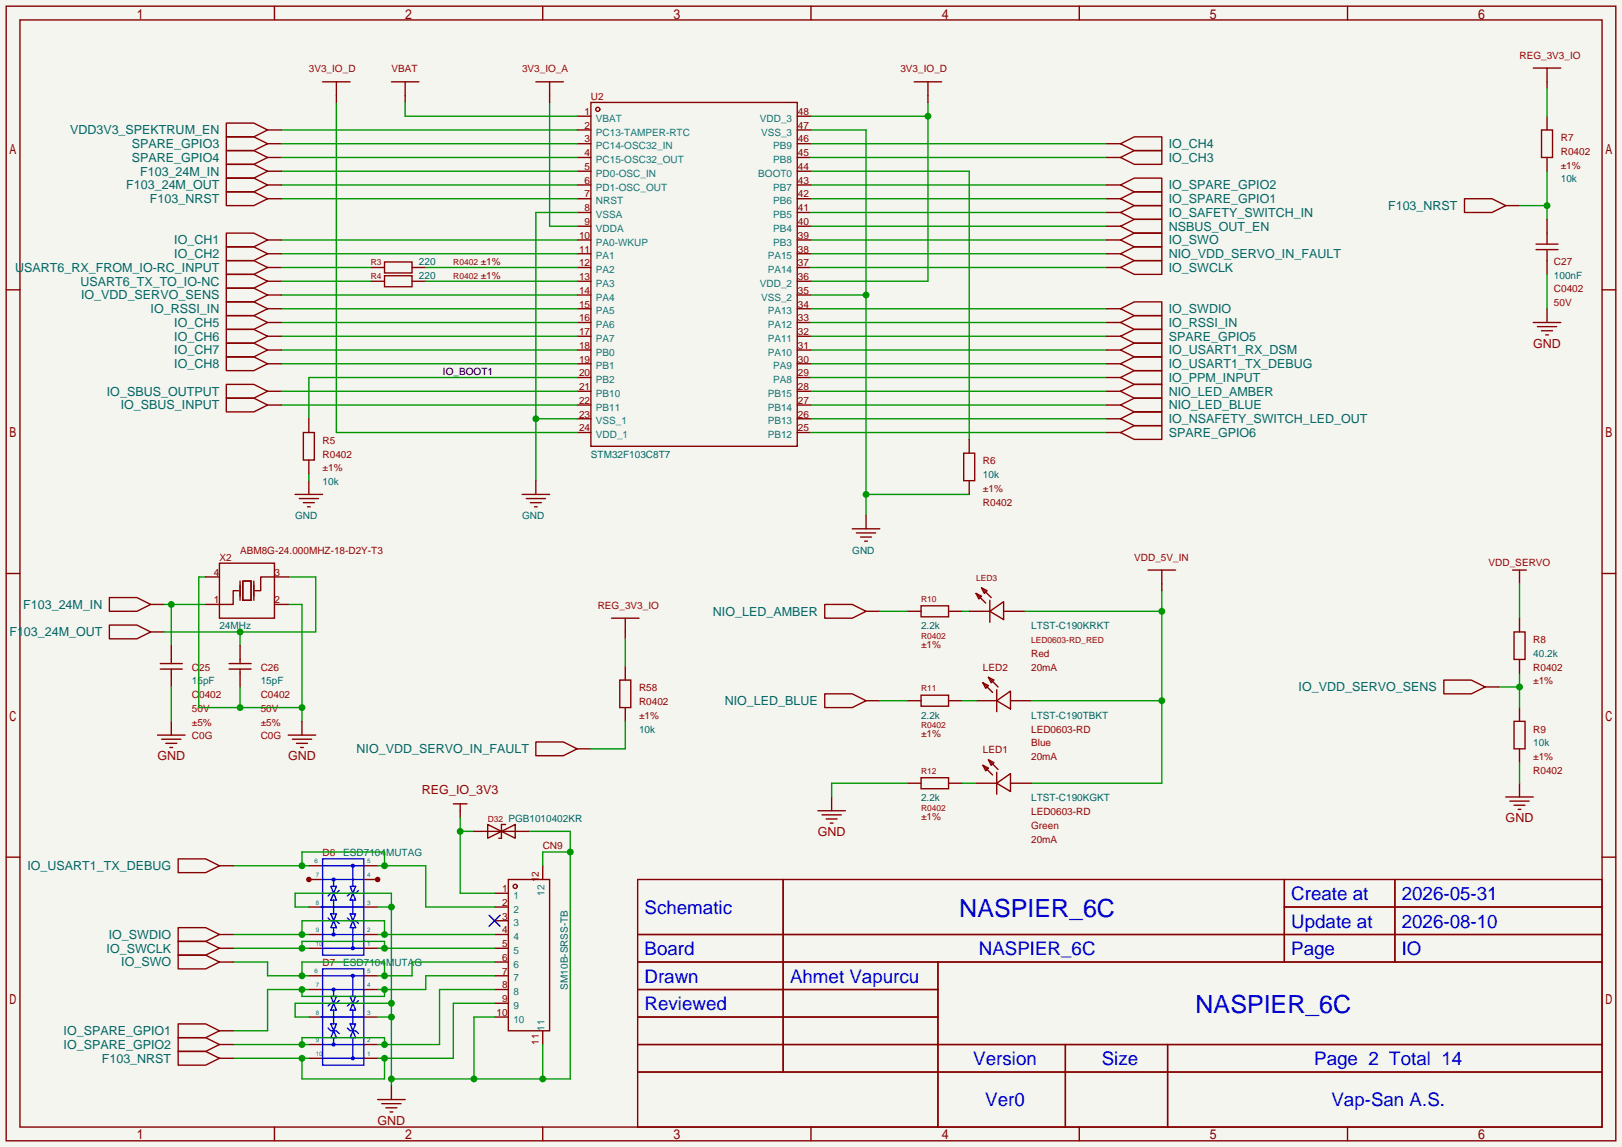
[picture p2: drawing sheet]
<svg xmlns="http://www.w3.org/2000/svg" width="299mm" height="212mm" viewBox="0 0 299 212" stroke-linecap="round" stroke-linejoin="round" font-family="sans-serif">
<path d="M0 0h299.5v211.8h-299.5z" fill="#f5f5f0"/>
<g fill="none" stroke="#850000" stroke-width=".25">
<path d="M1.1 1.1h297.2v209.6h-297.2zM3.7 3.7h292.1v204.5h-292.1zM50.7 1.1v2.6M72.3 15.1h5M74.8 15.1v3.8M100.2 1.1v2.6M109.1 18.9h38.1v63.5h-38.1zM149.7 1.1v2.6M199.3 1.1v2.6M248.8 1.1v2.6M41.8 22.7h5.1l2.5 1.3-2.5 1.3h-5.1zM41.8 30.4h5.1l2.5 1.2-2.5 1.3h-5.1z"/>
<path d="M41.8 32.9h5.1l2.5 1.3-2.5 1.2h-5.1zM41.8 35.4h5.1l2.5 1.3-2.5 1.3h-5.1zM49.4 24h2.5M49.4 31.6h2.5M49.4 34.2h2.5M49.4 36.7h2.5M106.6 21.5h2.5M106.6 24h2.5M106.6 26.5h2.5M106.6 29.1h2.5M106.6 31.6h2.5M106.6 34.2h2.5"/>
<path d="M106.6 36.7h2.5M106.6 39.2h2.5M147.2 21.5h2.5M147.2 24h2.5M147.2 26.5h2.5M147.2 29.1h2.5M147.2 31.6h2.5M147.2 34.2h2.5M147.2 36.7h2.5M147.2 39.2h2.5M1.1 53.5h2.6M106.6 41.8h2.5"/>
<path d="M106.6 44.3h2.5M106.6 46.9h2.5M106.6 49.4h2.5M106.6 51.9h2.5M106.6 54.5h2.5M106.6 57h2.5M106.6 59.6h2.5M147.2 41.8h2.5M147.2 44.3h2.5M147.2 46.9h2.5M147.2 49.4h2.5M147.2 51.9h2.5"/>
<path d="M147.2 54.5h2.5M147.2 57h2.5M147.2 59.6h2.5M295.8 53.5h2.5M106.6 62.1h2.5M106.6 64.6h2.5M106.6 67.2h2.5M106.6 69.7h2.5M106.6 72.3h2.5M106.6 74.8h2.5M106.6 77.3h2.5M106.6 79.9h2.5"/>
<path d="M147.2 62.1h2.5M147.2 64.6h2.5M147.2 67.2h2.5M147.2 69.7h2.5M147.2 72.3h2.5M147.2 74.8h2.5M147.2 77.3h2.5M147.2 79.9h2.5M1.1 105.9h2.6M295.8 105.9h2.5M1.1 158.3h2.6M295.8 158.3h2.5"/>
<path d="M117.7 162.4h178.1v45.8h-178.1zM117.7 172.6h178.1M117.7 177.7h178.1M144.6 162.4v35.6M173.2 177.7v30.5M237.1 162.4v15.3M237.1 167.5h58.7M257.5 162.4v15.3M117.7 182.8h55.5M117.7 192.9h178.1M117.7 187.8h55.5M117.7 198h178.1"/>
<path d="M196.7 192.9v15.3M215.6 192.9v15.3M50.7 208.2v2.5M100.2 208.2v2.5M149.7 208.2v2.5M199.3 208.2v2.5M248.8 208.2v2.5"/>
<circle cx="110.4" cy="20.2" r=".38"/>
</g>
<path d="M74.8 18.9v2.6h31.8M51.9 24h54.7M51.9 31.6h54.7M51.9 34.2h54.7M51.9 36.7h54.7M106.6 39.2h-7.7v49.6M98.9 77.3h7.7" fill="none" stroke="#009600" stroke-width=".25"/>
<circle cx="98.9" cy="77.3" r=".63" fill="#009600"/>
<g fill="none" stroke="#009600" stroke-width=".25">
<path d="M62.1 18.9v61h44.5M101.5 18.9v22.9h5.1M51.9 26.5h54.7M51.9 29.1h54.7M149.7 26.5h54.6M149.7 29.1h54.6M149.7 31.6h29.2v49.6M149.7 34.2h54.6M149.7 36.7h54.6M149.7 39.2h54.6M149.7 24h10.2v71.1M51.9 44.3h54.7"/>
<path d="M51.9 46.9h54.7M51.9 54.5h54.7M51.9 57h54.7M51.9 59.6h54.7M51.9 49.4h16.6M51.9 51.9h16.6M78.6 49.4h28M78.6 51.9h28M149.7 41.8h54.6M149.7 44.3h54.6M149.7 46.9h54.6M149.7 54.5h10.2"/>
<path d="M149.7 57h54.6M149.7 59.6h54.6M149.7 49.4h54.6M51.9 62.1h54.7M51.9 64.6h54.7M51.9 67.2h54.7M51.9 74.8h54.7M51.9 72.3h54.7M106.6 69.7h-49.6v7.6M149.7 62.1h54.6M149.7 64.6h54.6M149.7 67.2h54.6"/>
<path d="M149.7 69.7h54.6M149.7 74.8h54.6M149.7 79.9h54.6M149.7 72.3h54.6M149.7 77.3h54.6M159.9 91.3h19"/>
</g>
<g fill="none" stroke="#850000" stroke-width=".25">
<path d="M59.6 15.1h5M62.1 15.1v3.8M98.9 15.1h5.1M101.5 15.1v3.8M41.8 25.3h5.1l2.5 1.2-2.5 1.3h-5.1zM41.8 27.8h5.1l2.5 1.3-2.5 1.3h-5.1zM49.4 26.5h2.5M49.4 29.1h2.5M204.3 26.5h2.6M204.3 29.1h2.6M204.3 34.2h2.6M204.3 36.7h2.6"/>
<path d="M204.3 39.2h2.6M206.9 26.5l2.5-1.2h5.1v2.5h-5.1zM206.9 29.1l2.5-1.3h5.1v2.6h-5.1zM206.9 34.2l2.5-1.3h5.1v2.5h-5.1zM206.9 36.7l2.5-1.3h5.1v2.6h-5.1zM206.9 39.2l2.5-1.2h5.1v2.5h-5.1zM41.8 43.1h5.1l2.5 1.2-2.5 1.3h-5.1zM41.8 45.6h5.1l2.5 1.3-2.5 1.2h-5.1zM41.8 48.1h5.1l2.5 1.3-2.5 1.3h-5.1zM41.8 50.7h5.1l2.5 1.2-2.5 1.3h-5.1zM41.8 53.2h5.1l2.5 1.3-2.5 1.3h-5.1zM41.8 55.8h5.1l2.5 1.2-2.5 1.3h-5.1z"/>
<path d="M41.8 58.3h5.1l2.5 1.3-2.5 1.2h-5.1zM49.4 44.3h2.5M49.4 46.9h2.5M49.4 49.4h2.5M49.4 51.9h2.5M49.4 54.5h2.5M49.4 57h2.5M49.4 59.6h2.5M68.5 49.4h2.5M68.5 51.9h2.5M71 48.4h5.1v2h-5.1zM71 50.9h5.1v2.1h-5.1z"/>
<path d="M76.1 49.4h2.5M76.1 51.9h2.5M204.3 44.3h2.6M204.3 46.9h2.6M204.3 49.4h2.6M204.3 57h2.6M204.3 59.6h2.6M204.3 41.8h2.6M206.9 41.8l2.5-1.3h5.1v2.6h-5.1zM206.9 44.3l2.5-1.2h5.1v2.5h-5.1zM206.9 46.9l2.5-1.3h5.1v2.5h-5.1zM206.9 49.4l2.5-1.3h5.1v2.6h-5.1z"/>
<path d="M206.9 57l2.5-1.2h5.1v2.5h-5.1zM206.9 59.6l2.5-1.3h5.1v2.5h-5.1zM41.8 60.8h5.1l2.5 1.3-2.5 1.3h-5.1zM41.8 63.4h5.1l2.5 1.2-2.5 1.3h-5.1zM41.8 65.9h5.1l2.5 1.3-2.5 1.3h-5.1zM41.8 71h5.1l2.5 1.3-2.5 1.2h-5.1zM41.8 73.5h5.1l2.5 1.3-2.5 1.3h-5.1zM49.4 62.1h2.5M49.4 64.6h2.5M49.4 67.2h2.5M49.4 72.3h2.5M49.4 74.8h2.5"/>
<path d="M204.3 62.1h2.6M204.3 64.6h2.6M204.3 67.2h2.6M204.3 72.3h2.6M204.3 74.8h2.6M204.3 69.7h2.6M204.3 77.3h2.6M204.3 79.9h2.6M206.9 62.1l2.5-1.3h5.1v2.6h-5.1zM206.9 64.6l2.5-1.2h5.1v2.5h-5.1zM206.9 67.2l2.5-1.3h5.1v2.6h-5.1zM206.9 69.7l2.5-1.2h5.1v2.5h-5.1z"/>
<path d="M206.9 72.3l2.5-1.3h5.1v2.5h-5.1zM206.9 74.8l2.5-1.3h5.1v2.6h-5.1zM206.9 77.3l2.5-1.2h5.1v2.5h-5.1zM206.9 79.9l2.5-1.3h5.1v2.6h-5.1z"/>
</g>
<g fill="#009600">
<circle cx="159.9" cy="54.5" r=".63"/>
<circle cx="159.9" cy="91.3" r=".63"/>
</g>
<path d="M171.3 18.9v33h-21.6M149.7 21.5h21.6" fill="none" stroke="#009600" stroke-width=".25"/>
<circle cx="171.3" cy="21.5" r=".63" fill="#009600"/>
<g fill="none" stroke="#850000" stroke-width=".25">
<path d="M168.8 15.1h5.1M171.3 15.1v3.8M56 79.9h2v5.1h-2zM57 77.3v2.6M54.5 91.3h5.1M55.2 92.1h3.6M56 92.8h2M56.8 93.6h.5M57 85v2.5M57 88.8v2.5M96.4 91.3h5.1M97.2 92.1h3.5"/>
<path d="M97.9 92.8h2M98.7 93.6h.5M98.9 88.8v2.5M157.4 97.7h5M158.1 98.4h3.6M158.9 99.2h2M159.6 99.9h.5M159.9 95.1v2.6M177.9 83.7h2.1v5.1h-2.1zM178.9 81.2v2.5M178.9 88.8v2.5M20.2 110.4h5.1l2.5 1.2-2.5 1.3h-5.1z"/>
<path d="M20.2 115.4h5.1l2.5 1.3-2.5 1.3h-5.1zM27.8 111.6h2.6M27.8 116.7h2.6"/>
</g>
<path d="M57 87.5v1.3M30.4 111.6h7.6M31.6 111.6v7.7" fill="none" stroke="#009600" stroke-width=".25"/>
<circle cx="31.6" cy="111.6" r=".63" fill="#009600"/>
<path d="M44.3 116.7v2.6M53.2 106.6h5.1v10.1h-27.9" fill="none" stroke="#009600" stroke-width=".25"/>
<circle cx="44.3" cy="116.7" r=".63" fill="#009600"/>
<path d="M31.6 119.3v3.3M44.3 119.3v3.3M29.6 123.6h4.1M29.6 122.6h4.1M31.6 123.6v3.3M42.3 123.6h4.1M42.3 122.6h4.1M44.3 123.6v3.3" fill="none" stroke="#850000" stroke-width=".25"/>
<path d="M38 106.6h-1.3v24.1h19.1M53.2 111.6h2.6v21.6M44.3 126.9v3.8" fill="none" stroke="#009600" stroke-width=".25"/>
<g fill="#009600">
<circle cx="55.8" cy="130.7" r=".63"/>
<circle cx="44.3" cy="130.7" r=".63"/>
</g>
<g fill="none" stroke="#850000" stroke-width=".25">
<path d="M270.4 36.7h5.1l2.5 1.3-2.5 1.2h-5.1zM278 38h2.5M284.6 24h2v5.1h-2zM285.6 21.5v2.5M285.6 29.1v2.5M29.1 135.8h5.1M29.8 136.5h3.6M30.6 137.3h2M31.4 138h.5M31.6 133.2v2.6M53.2 135.8h5.1M54 136.5h3.5"/>
<path d="M54.7 137.3h2.1M55.5 138h.5M55.8 133.2v2.6"/>
</g>
<path d="M280.5 38h5.1M285.6 31.6v8.9M31.6 126.9v6.3" fill="none" stroke="#009600" stroke-width=".25"/>
<circle cx="285.6" cy="38" r=".63" fill="#009600"/>
<g fill="none" stroke="#850000" stroke-width=".25">
<path d="M283.1 12.6h5.1M285.6 12.6v3.8M283.1 59.6h5.1M283.6 46.1h4.1M283.6 45.1h4.1M285.6 40.5v4.6M285.6 46.1v4.6M285.6 57v2.6M283.8 60.3h3.6M284.6 61.1h2M285.4 61.8h.5M279.3 105.3h2.5"/>
<path d="M280.5 105.3v2.5M279.5 133.2h2.1v5.1h-2.1zM280.5 130.7v2.5M280.5 138.3v2.5"/>
</g>
<path d="M285.6 16.4v5.1M285.6 50.7v6.3M280.5 107.8v6.4M276.7 126.9h3.8M280.5 124.3v6.4" fill="none" stroke="#009600" stroke-width=".25"/>
<circle cx="280.5" cy="126.9" r=".63" fill="#009600"/>
<g fill="none" stroke="#850000" stroke-width=".25">
<path d="M167.5 112.9h2.6M170.1 111.9h5v2h-5zM175.1 112.9h2.6M167.5 129.4h2.6M170.1 128.4h5v2h-5zM175.1 129.4h2.6M180.2 129.4h3.8M181.5 126.1l1 .5-.5 .5zM181.5 126.1l1.8 1.8M182.5 125.1l1 .5-.5 .5zM182.5 125.1l1.8 1.8M184 129.4l2.6-1.8v3.3z"/>
<path d="M184 127.4v4M186.6 129.4h3.8M266.6 125.6h5.1l2.5 1.3-2.5 1.2h-5.1zM274.2 126.9h2.5M167.5 144.7h2.6M170.1 143.6h5v2.1h-5zM175.1 144.7h2.6M278 147.2h5.1M278.8 148h3.5M279.5 148.7h2.1M280.3 149.5h.5M280.5 144.7v2.5"/>
</g>
<path d="M189.1 112.9h25.4M214.5 109.1v35.6h-24.1M190.4 129.4h24.1M280.5 140.8v3.9" fill="none" stroke="#009600" stroke-width=".25"/>
<g fill="#009600">
<circle cx="214.5" cy="112.9" r=".63"/>
<circle cx="214.5" cy="129.4" r=".63"/>
</g>
<path d="M162.4 112.9h5.1M177.7 112.9h1.2M162.4 129.4h5.1M177.7 129.4h2.5M167.5 144.7h-14v2.5M177.7 144.7h2.5" fill="none" stroke="#009600" stroke-width=".25"/>
<g fill="none" stroke="#850000" stroke-width=".25">
<path d="M152.3 111.6h5.1l2.5 1.3-2.5 1.3h-5.1zM159.9 112.9h2.5M178.9 112.9h3.9M180.2 109.6l1 .5-.5 .5zM180.2 109.6l1.8 1.8M181.2 108.6l1 .5-.5 .5zM181.2 108.6l1.8 1.8M182.8 112.9l2.5-1.8v3.3zM182.8 110.9v4M185.3 112.9h3.8M212 105.3h5M214.5 105.3v3.8"/>
<path d="M152.3 128.1h5.1l2.5 1.3-2.5 1.3h-5.1zM159.9 129.4h2.5M57 159.9h2.6M83.7 148.5h2.5M85 148.5v2.5M100.2 159.9v2.5M151 149.7h5.1M151.8 150.5h3.5M152.5 151.3h2.1M153.3 152h.5M153.5 147.2v2.5M180.2 144.7h3.8"/>
<path d="M181.5 141.4l1 .5-.5 .5zM181.5 141.4l1.8 1.7M182.5 140.3l1 .5-.5 .6zM182.5 140.3l1.8 1.8M184 144.7l2.6-1.8v3.3zM184 142.6v4.1M186.6 144.7h3.8M57 162.4h2.6M91.3 165h2.6M91.3 167.5h2.6M91.3 170.1h2.6M91.3 172.6h2.6"/>
<path d="M91.3 175.1h2.6M91.3 177.7h2.6M93.9 162.4h7.6v28h-7.6zM91.3 180.2h2.6M91.3 182.8h2.6M91.3 185.3h2.6M91.3 187.8h2.6M100.2 190.4v2.5"/>
<circle cx="95.1" cy="163.7" r=".38"/>
</g>
<path d="M90.3 169l2 2.1M92.3 169l-2 2.1" fill="none" stroke="#000085" stroke-width=".25"/>
<circle cx="57" cy="162.4" r=".51" fill="#850000"/>
<path d="M67.2 159.9h2.5M57 172.6h2.6M57 175.1h2.6M57 167.5h2.6M67.2 172.6h2.5M67.2 175.1h2.5M67.2 162.4h2.5" fill="none" stroke="#850000" stroke-width=".25"/>
<path d="M59.6 158.6h7.6v17.8h-7.6z" fill="none" stroke="#00f" stroke-width=".25"/>
<circle cx="69.7" cy="162.4" r=".51" fill="#850000"/>
<path d="M67.2 167.5h2.5" fill="none" stroke="#850000" stroke-width=".25"/>
<g fill="none" stroke="#00f" stroke-width=".25">
<path d="M59.6 159.9h7.6M65.2 159.9v3.8M59.3 167.5h7.9M59.6 162.4h7.6M59.6 175.1h7.6M59.6 172.6h7.6M60.6 169.5l.5 .6h1l.5 .5M61.1 163.7h1l-.5 1.3zM61.1 168.8h1l-.5 1.3zM61.6 165l.5 1.2h-1zM61.6 170.1l.5 1.2h-1zM61.6 162.4v1.3"/>
<path d="M61.6 166.2v2.6M61.6 171.3v1.3M62.6 164.5l-.5 .5h-1l-.5 .5M64.1 169.5l.5 .6h1.1l.5 .5M64.6 163.7h1.1l-.5 1.3zM64.6 168.8h1.1l-.5 1.3zM65.2 165l.5 1.2h-1.1zM65.2 170.1l.5 1.2h-1.1zM65.2 166.2v2.6M65.2 171.3v3.8M66.2 164.5l-.5 .5h-1.1l-.5 .5"/>
<circle cx="65.2" cy="159.9" r=".25"/>
<circle cx="61.6" cy="172.6" r=".25"/>
<circle cx="61.6" cy="162.4" r=".25"/>
<circle cx="65.2" cy="175.1" r=".25"/>
</g>
<path d="M43.1 159.9h13.9M55.8 159.9v-2.5h15.2v2.5M69.7 159.9h8.9v7.6h12.7" fill="none" stroke="#009600" stroke-width=".25"/>
<g fill="#009600">
<circle cx="71" cy="159.9" r=".63"/>
<circle cx="55.8" cy="159.9" r=".63"/>
</g>
<path d="M43.1 172.6h13.9M55.8 172.6v-2.5h15.2v2.5M69.7 172.6h21.6" fill="none" stroke="#009600" stroke-width=".25"/>
<g fill="#009600">
<circle cx="71" cy="172.6" r=".63"/>
<circle cx="55.8" cy="172.6" r=".63"/>
</g>
<path d="M43.1 175.1h13.9M55.8 175.1v-1.2h15.2v1.2M69.7 175.1h21.6" fill="none" stroke="#009600" stroke-width=".25"/>
<g fill="#009600">
<circle cx="71" cy="175.1" r=".63"/>
<circle cx="55.8" cy="175.1" r=".63"/>
</g>
<path d="M57 180.2h2.6M57 182.8h2.6M57 192.9h2.6M57 195.5h2.6M57 187.8h2.6M67.2 180.2h2.5M67.2 182.8h2.5M67.2 192.9h2.5M67.2 195.5h2.5M67.2 187.8h2.5" fill="none" stroke="#850000" stroke-width=".25"/>
<g fill="none" stroke="#00f" stroke-width=".25">
<path d="M59.6 178.9h7.6v17.8h-7.6zM59.3 187.8h7.9M59.6 182.8h7.6M59.6 195.5h7.6M59.6 192.9h7.6M59.6 180.2h7.6M60.6 189.9l.5 .5h1l.5 .5M61.1 184h1l-.5 1.3zM61.1 189.1h1l-.5 1.3zM61.6 185.3l.5 1.3h-1zM61.6 190.4l.5 1.2h-1zM61.6 182.8v1.2"/>
<path d="M61.6 186.6v2.5M61.6 191.6v1.3M62.6 184.8l-.5 .5h-1l-.5 .5M64.1 189.9l.5 .5h1.1l.5 .5M64.6 184h1.1l-.5 1.3zM64.6 189.1h1.1l-.5 1.3zM65.2 185.3l.5 1.3h-1.1zM65.2 190.4l.5 1.2h-1.1zM65.2 180.2v3.8M65.2 186.6v2.5M65.2 191.6v3.9M66.2 184.8l-.5 .5h-1.1l-.5 .5"/>
<circle cx="61.6" cy="182.8" r=".25"/>
<circle cx="61.6" cy="192.9" r=".25"/>
<circle cx="65.2" cy="180.2" r=".25"/>
<circle cx="65.2" cy="195.5" r=".25"/>
</g>
<path d="M43.1 177.7h6.3v2.5h7.6M91.3 177.7h-15.2v2.5h-6.4M55.8 180.2v-2.5h15.2v2.5" fill="none" stroke="#009600" stroke-width=".25"/>
<g fill="#009600">
<circle cx="71" cy="180.2" r=".63"/>
<circle cx="55.8" cy="180.2" r=".63"/>
</g>
<path d="M55.8 182.8v1.2h15.2v-1.2M57 182.8h-7.6v7.6h-6.3M91.3 180.2h-12.7v2.6h-8.9" fill="none" stroke="#009600" stroke-width=".25"/>
<g fill="#009600">
<circle cx="71" cy="182.8" r=".63"/>
<circle cx="55.8" cy="182.8" r=".63"/>
</g>
<path d="M43.1 192.9h13.9M55.8 192.9v-1.3h15.2v1.3M91.3 182.8h-10.1v10.1h-11.5" fill="none" stroke="#009600" stroke-width=".25"/>
<g fill="#009600">
<circle cx="71" cy="192.9" r=".63"/>
<circle cx="55.8" cy="192.9" r=".63"/>
</g>
<path d="M43.1 195.5h13.9M55.8 195.5v3.8h15.2v-3.8M91.3 185.3h-7.6v10.2h-14" fill="none" stroke="#009600" stroke-width=".25"/>
<g fill="#009600">
<circle cx="71" cy="195.5" r=".63"/>
<circle cx="55.8" cy="195.5" r=".63"/>
</g>
<path d="M97.7 153.5h7.6v45.8h-33M105.3 157.4h-5.1v2.5M57 167.5h-2.5v-2.5h17.8v35.5M69.7 167.5h2.6M69.7 187.8h2.6M72.3 185.3h-17.8v2.5h2.5M91.3 187.8h-3.8v11.5M100.2 192.9v6.4" fill="none" stroke="#009600" stroke-width=".25"/>
<g fill="#009600">
<circle cx="72.3" cy="167.5" r=".63"/>
<circle cx="72.3" cy="185.3" r=".63"/>
<circle cx="72.3" cy="187.8" r=".63"/>
<circle cx="72.3" cy="199.3" r=".63"/>
<circle cx="87.5" cy="199.3" r=".63"/>
<circle cx="100.2" cy="199.3" r=".63"/>
<circle cx="105.3" cy="157.4" r=".63"/>
</g>
<path d="M69.7 203.1h5.1M70.5 203.8h3.5M71.2 204.6h2.1M72 205.4h.5M72.3 200.5v2.6" fill="none" stroke="#850000" stroke-width=".25"/>
<path d="M85 151v14h6.3M85 153.5h2.5" fill="none" stroke="#009600" stroke-width=".25"/>
<circle cx="85" cy="153.5" r=".63" fill="#009600"/>
<g fill="none" stroke="#850000" stroke-width=".25">
<path d="M38 106.6h2.5M40.5 104h10.2v10.2h-10.2zM44.1 109.1h-1v2.5h-5.1M44.3 107.3v3.6M44.8 107.3h1.6v3.6h-1.6zM46.9 107.3v3.6M50.7 111.6h2.5M53.2 106.6h-5.1v2.5h-1M112.9 114.2h5.1M115.4 114.2v3.8M279.5 116.7h2.1v5.1h-2.1zM280.5 114.2v2.5"/>
<path d="M98.9 137h5.1l2.6 1.3-2.6 1.3h-5.1zM106.6 138.3h2.5M114.4 125.6h2.1v5.1h-2.1zM115.4 123.1v2.5M115.4 130.7v2.5M280.5 121.8v2.5M32.9 158.6h5.1l2.5 1.3-2.5 1.3h-5.1zM40.5 159.9h2.6M87.5 153.5h10.2M90 152.3l2.6 1.2-2.6 1.3zM92.6 153.5l2.5-1.2v2.5zM93.3 152.3h-.7v2.5h-.5"/>
<path d="M32.9 176.4h5.1l2.5 1.3-2.5 1.2h-5.1zM32.9 171.3h5.1l2.5 1.3-2.5 1.3h-5.1zM32.9 173.9h5.1l2.5 1.2-2.5 1.3h-5.1zM40.5 177.7h2.6M40.5 172.6h2.6M40.5 175.1h2.6M32.9 191.6h5.1l2.5 1.3-2.5 1.3h-5.1zM32.9 189.1h5.1l2.5 1.3-2.5 1.2h-5.1zM32.9 194.2h5.1l2.5 1.3-2.5 1.2h-5.1zM40.5 192.9h2.6M40.5 190.4h2.6M40.5 195.5h2.6"/>
</g>
<path d="M115.4 118v5.1M115.4 133.2v5.1h-6.3" fill="none" stroke="#009600" stroke-width=".25"/>
<g font-size="4.6" fill="#0000c2">
<text x="177.1" y="169.4">NASPIER_6C</text>
<text x="220.7" y="187.1">NASPIER_6C</text>
</g>
<g font-size="3.5" fill="#0000c2">
<text x="238.4" y="166.2">Create at</text>
<text x="258.8" y="166.2">2026-05-31</text>
<text x="119" y="168.8">Schematic</text>
<text x="238.4" y="171.3">Update at</text>
<text x="258.8" y="171.3">2026-08-10</text>
<text x="119" y="176.4">Board</text>
<text x="180.7" y="176.4">NASPIER_6C</text>
<text x="238.4" y="176.4">Page</text>
<text x="258.8" y="176.4">IO</text>
<text x="119" y="181.5">Drawn</text>
<text x="145.9" y="181.5">Ahmet Vapurcu</text>
<text x="119" y="186.6">Reviewed</text>
<text x="179.7" y="196.7">Version</text>
<text x="203.4" y="196.7">Size</text>
<text x="242.6" y="196.7">Page 2 Total 14</text>
<text x="181.9" y="204.3">Ver0</text>
<text x="245.8" y="204.3">Vap-San A.S.</text>
</g>
<g font-size="2.3" fill="#006464">
<text x="12.9" y="24.8">VDD3V3_SPEKTRUM_EN</text>
<text x="24.3" y="27.4">SPARE_GPIO3</text>
<text x="24.3" y="29.9">SPARE_GPIO4</text>
<text x="215.8" y="27.4">IO_CH4</text>
<text x="215.8" y="29.9">IO_CH3</text>
<text x="23.3" y="35">F103_24M_OUT</text>
<text x="25.9" y="32.4">F103_24M_IN</text>
<text x="215.8" y="35">IO_SPARE_GPIO2</text>
<text x="27.7" y="37.5">F103_NRST</text>
<text x="215.8" y="37.5">IO_SPARE_GPIO1</text>
<text x="215.8" y="40.1">IO_SAFETY_SWITCH_IN</text>
<text x="256.3" y="38.8">F103_NRST</text>
<text x="32.2" y="45.1">IO_CH1</text>
<text x="32.2" y="47.7">IO_CH2</text>
<text x="215.8" y="42.6">NSBUS_OUT_EN</text>
<text x="215.8" y="45.1">IO_SWO</text>
<text x="215.8" y="47.7">NIO_VDD_SERVO_IN_FAULT</text>
<text x="2.8" y="50.2">USART6_RX_FROM_IO-RC_INPUT</text>
<text x="14.9" y="52.8">USART6_TX_TO_IO-NC</text>
<text x="215.8" y="50.2">IO_SWCLK</text>
<text x="15" y="55.3">IO_VDD_SERVO_SENS</text>
<text x="27.8" y="57.8">IO_RSSI_IN</text>
<text x="215.8" y="57.8">IO_SWDIO</text>
<text x="32.2" y="60.4">IO_CH5</text>
<text x="32.2" y="62.9">IO_CH6</text>
<text x="32.2" y="65.5">IO_CH7</text>
<text x="215.8" y="60.4">IO_RSSI_IN</text>
<text x="215.8" y="62.9">SPARE_GPIO5</text>
<text x="215.8" y="65.5">IO_USART1_RX_DSM</text>
<text x="32.2" y="68">IO_CH8</text>
<text x="215.8" y="68">IO_USART1_TX_DEBUG</text>
<text x="215.8" y="70.5">IO_PPM_INPUT</text>
<text x="19.7" y="73.1">IO_SBUS_OUTPUT</text>
<text x="22.3" y="75.6">IO_SBUS_INPUT</text>
<text x="215.8" y="73.1">NIO_LED_AMBER</text>
<text x="215.8" y="75.6">NIO_LED_BLUE</text>
<text x="215.8" y="78.2">IO_NSAFETY_SWITCH_LED_OUT</text>
<text x="215.8" y="80.7">SPARE_GPIO6</text>
<text x="4.3" y="112.4">F103_24M_IN</text>
<text x="131.6" y="113.7">NIO_LED_AMBER</text>
<text x="1.7" y="117.5">F103_24M_OUT</text>
<text x="133.8" y="130.2">NIO_LED_BLUE</text>
<text x="239.8" y="127.7">IO_VDD_SERVO_SENS</text>
<text x="65.8" y="139.1">NIO_VDD_SERVO_IN_FAULT</text>
<text x="5.1" y="160.7">IO_USART1_TX_DEBUG</text>
<text x="20.1" y="173.4">IO_SWDIO</text>
<text x="19.7" y="175.9">IO_SWCLK</text>
<text x="22.4" y="178.5">IO_SWO</text>
<text x="11.7" y="191.2">IO_SPARE_GPIO1</text>
<text x="11.7" y="193.7">IO_SPARE_GPIO2</text>
<text x="18.8" y="196.3">F103_NRST</text>
</g>
<g font-size="2.3" fill="#a90000">
<text x="283.1" y="64.2">GND</text>
<text x="29.1" y="140.4">GND</text>
<text x="53.2" y="140.4">GND</text>
<text x="77.9" y="146.7">REG_IO_3V3</text>
<text x="151" y="154.4">GND</text>
<text x="278" y="151.8">GND</text>
<text x="69.7" y="207.7">GND</text>
</g>
<g font-size="1.8" fill="#a90000">
<text x="280.5" y="10.8">REG_3V3_IO</text>
<text x="57" y="13.4">3V3_IO_D</text>
<text x="72.3" y="13.4">VBAT</text>
<text x="96.4" y="13.4">3V3_IO_A</text>
<text x="166.2" y="13.4">3V3_IO_D</text>
<text x="109.1" y="18.5">U2</text>
<text x="288.2" y="26.1">R7</text>
<text x="288.2" y="28.6">R0402</text>
<text x="288.2" y="31.2">±1%</text>
<text x="88.8" y="48.9">±1%</text>
<text x="88.8" y="51.5">±1%</text>
<text x="286.9" y="48.9">C27</text>
<text x="286.9" y="54">C0402</text>
<text x="286.9" y="56.6">50V</text>
<text x="59.6" y="82">R5</text>
<text x="59.6" y="84.5">R0402</text>
<text x="59.6" y="87">±1%</text>
<text x="181.5" y="85.8">R6</text>
<text x="181.5" y="93.4">R0402</text>
<text x="181.5" y="90.9">±1%</text>
<text x="40.5" y="103.6">X2</text>
<text x="44.3" y="102.3">ABM8G-24.000MHZ-18-D2Y-T3</text>
<text x="209.4" y="103.6">VDD_5V_IN</text>
<text x="274.8" y="104.6">VDD_SERVO</text>
<text x="110.4" y="112.4">REG_3V3_IO</text>
<text x="170.1" y="119.7">±1%</text>
<text x="283.1" y="118.8">R8</text>
<text x="35.4" y="123.9">C25</text>
<text x="48.1" y="123.9">C26</text>
<text x="181.5" y="123.9">LED2</text>
<text x="190.4" y="121.3">Red</text>
<text x="190.4" y="123.9">20mA</text>
<text x="283.1" y="123.9">R0402</text>
<text x="35.4" y="129">C0402</text>
<text x="35.4" y="131.5">50V</text>
<text x="48.1" y="129">C0402</text>
<text x="48.1" y="131.5">50V</text>
<text x="118" y="127.7">R58</text>
<text x="118" y="130.2">R0402</text>
<text x="283.1" y="126.4">±1%</text>
<text x="35.4" y="134">±5%</text>
<text x="35.4" y="136.6">C0G</text>
<text x="48.1" y="134">±5%</text>
<text x="48.1" y="136.6">C0G</text>
<text x="118" y="132.8">±1%</text>
<text x="170.1" y="136.2">±1%</text>
<text x="190.4" y="135.3">LED0603-RD</text>
<text x="190.4" y="137.8">Blue</text>
<text x="283.1" y="135.3">R9</text>
<text x="181.5" y="139.1">LED1</text>
<text x="190.4" y="140.4">20mA</text>
<text x="283.1" y="142.9">R0402</text>
<text x="283.1" y="140.4">±1%</text>
<text x="170.1" y="151.4">±1%</text>
<text x="190.4" y="150.5">LED0603-RD</text>
<text x="190.4" y="153.1">Green</text>
<text x="190.4" y="155.6">20mA</text>
<text x="59.6" y="158.2">D6</text>
<text x="100.2" y="156.9">CN9</text>
<text x="59.6" y="178.5">D7</text>
</g>
<g font-size="1.8" fill="#840000">
<text x="107.9" y="21.2">1</text>
<text x="107.9" y="23.8">2</text>
<text x="147.3" y="23.8">47</text>
<text x="147.3" y="21.2">48</text>
<text x="107.9" y="26.3">3</text>
<text x="107.9" y="28.9">4</text>
<text x="147.3" y="28.9">45</text>
<text x="147.3" y="26.3">46</text>
<text x="107.9" y="31.4">5</text>
<text x="107.9" y="33.9">6</text>
<text x="147.3" y="33.9">43</text>
<text x="147.3" y="31.4">44</text>
<text x="107.9" y="36.5">7</text>
<text x="107.9" y="39">8</text>
<text x="107.9" y="41.6">9</text>
<text x="147.3" y="41.6">40</text>
<text x="147.3" y="39">41</text>
<text x="147.3" y="36.5">42</text>
<text x="106.9" y="44.1">10</text>
<text x="106.9" y="46.6">11</text>
<text x="147.3" y="46.6">38</text>
<text x="147.3" y="44.1">39</text>
<text x="106.9" y="49.2">12</text>
<text x="106.9" y="51.7">13</text>
<text x="147.3" y="51.7">36</text>
<text x="147.3" y="49.2">37</text>
<text x="106.9" y="54.3">14</text>
<text x="106.9" y="56.8">15</text>
<text x="106.9" y="59.3">16</text>
<text x="147.3" y="59.3">33</text>
<text x="147.3" y="56.8">34</text>
<text x="147.3" y="54.3">35</text>
<text x="106.9" y="61.9">17</text>
<text x="106.9" y="64.4">18</text>
<text x="147.3" y="64.4">31</text>
<text x="147.3" y="61.9">32</text>
<text x="106.9" y="67">19</text>
<text x="106.9" y="69.5">20</text>
<text x="147.3" y="69.5">29</text>
<text x="147.3" y="67">30</text>
<text x="106.9" y="72">21</text>
<text x="106.9" y="74.6">22</text>
<text x="106.9" y="77.1">23</text>
<text x="147.3" y="77.1">26</text>
<text x="147.3" y="74.6">27</text>
<text x="147.3" y="72">28</text>
<text x="106.9" y="79.7">24</text>
<text x="147.3" y="79.7">25</text>
<text x="39.5" y="106.3">4</text>
<text x="50.7" y="106.3">3</text>
<text x="39.5" y="111.4">1</text>
<text x="50.7" y="111.4">2</text>
<text x="92.7" y="164.7">1</text>
<text x="92.7" y="167.3">2</text>
<text x="99.5" y="162.9" transform="rotate(-90 99.5 162.9)">12</text>
<text x="92.7" y="169.8">3</text>
<text x="92.7" y="172.4">4</text>
<text x="92.7" y="174.9">5</text>
<text x="92.7" y="177.4">6</text>
<text x="92.7" y="180">7</text>
<text x="92.7" y="182.5">8</text>
<text x="92.7" y="185.1">9</text>
<text x="91.7" y="187.6">10</text>
<text x="99.5" y="192.9" transform="rotate(-90 99.5 192.9)">11</text>
</g>
<g font-size="1.8" fill="#008484">
<text x="110" y="22.5">VBAT</text>
<text x="140.3" y="22.5">VDD_3</text>
<text x="110" y="25">PC13-TAMPER-RTC</text>
<text x="110" y="27.6">PC14-OSC32_IN</text>
<text x="140.5" y="25">VSS_3</text>
<text x="142.8" y="27.6">PB9</text>
<text x="110" y="30.1">PC15-OSC32_OUT</text>
<text x="110" y="32.7">PD0-OSC_IN</text>
<text x="110" y="35.2">PD1-OSC_OUT</text>
<text x="140" y="32.7">BOOT0</text>
<text x="142.8" y="35.2">PB7</text>
<text x="142.8" y="30.1">PB8</text>
<text x="110" y="37.7">NRST</text>
<text x="110" y="40.3">VSSA</text>
<text x="142.8" y="40.3">PB5</text>
<text x="142.8" y="37.7">PB6</text>
<text x="110" y="42.8">VDDA</text>
<text x="110" y="45.4">PA0-WKUP</text>
<text x="110" y="47.9">PA1</text>
<text x="141.7" y="47.9">PA15</text>
<text x="142.8" y="45.4">PB3</text>
<text x="142.8" y="42.8">PB4</text>
<text x="110" y="50.4">PA2</text>
<text x="110" y="53">PA3</text>
<text x="140.3" y="53">VDD_2</text>
<text x="141.7" y="50.4">PA14</text>
<text x="110" y="55.5">PA4</text>
<text x="110" y="58.1">PA5</text>
<text x="140.5" y="55.5">VSS_2</text>
<text x="141.7" y="58.1">PA13</text>
<text x="110" y="60.6">PA6</text>
<text x="110" y="63.1">PA7</text>
<text x="110" y="65.7">PB0</text>
<text x="141.7" y="65.7">PA10</text>
<text x="141.7" y="63.1">PA11</text>
<text x="141.7" y="60.6">PA12</text>
<text x="110" y="68.2">PB1</text>
<text x="110" y="70.8">PB2</text>
<text x="142.8" y="70.8">PA8</text>
<text x="142.8" y="68.2">PA9</text>
<text x="110" y="73.3">PB10</text>
<text x="110" y="75.8">PB11</text>
<text x="141.7" y="75.8">PB14</text>
<text x="141.7" y="73.3">PB15</text>
<text x="110" y="78.4">VSS_1</text>
<text x="110" y="80.9">VDD_1</text>
<text x="141.7" y="80.9">PB12</text>
<text x="141.7" y="78.4">PB13</text>
<text x="94.8" y="166">1</text>
<text x="100.5" y="165.5" transform="rotate(-90 100.5 165.5)">12</text>
<text x="94.8" y="168.6">2</text>
<text x="94.8" y="171.1">3</text>
<text x="94.8" y="173.6">4</text>
<text x="94.8" y="176.2">5</text>
<text x="94.8" y="178.7">6</text>
<text x="94.8" y="181.3">7</text>
<text x="94.8" y="183.8">8</text>
<text x="94.8" y="186.3">9</text>
<text x="94.8" y="188.9">10</text>
<text x="100.5" y="190.4" transform="rotate(-90 100.5 190.4)">11</text>
</g>
<g font-size="1.8" fill="#006464">
<text x="288.2" y="33.7">10k</text>
<text x="77.3" y="48.9">220</text>
<text x="77.3" y="51.5">220</text>
<text x="286.9" y="51.5">100nF</text>
<text x="59.6" y="89.6">10k</text>
<text x="109.1" y="84.5">STM32F103C8T7</text>
<text x="181.5" y="88.3">10k</text>
<text x="54.5" y="95.9">GND</text>
<text x="96.4" y="95.9">GND</text>
<text x="157.4" y="102.3">GND</text>
<text x="40.5" y="116.3">24MHz</text>
<text x="170.1" y="116.3">2.2k</text>
<text x="190.4" y="116.3">LTST-C190KRKT</text>
<text x="283.1" y="121.3">40.2k</text>
<text x="35.4" y="126.4">15pF</text>
<text x="48.1" y="126.4">15pF</text>
<text x="118" y="135.3">10k</text>
<text x="170.1" y="132.8">2.2k</text>
<text x="190.4" y="132.8">LTST-C190TBKT</text>
<text x="283.1" y="137.8">10k</text>
<text x="170.1" y="148">2.2k</text>
<text x="190.4" y="148">LTST-C190KGKT</text>
<text x="93.9" y="151.8">PGB1010402KR</text>
<text x="63.4" y="158.2">ESD7104MUTAG</text>
<text x="63.4" y="178.5">ESD7104MUTAG</text>
<text x="104.8" y="182.8" transform="rotate(-90 104.8 182.8)">SM10B-SRSS-TB</text>
</g>
<text font-size="1.8" x="81.8" y="69.3">IO_BOOT1</text>
<g font-size="1.6" fill="#a90000">
<text x="68.5" y="48.9">R3</text>
<text x="68.5" y="51.5">R4</text>
<text x="83.7" y="48.9">R0402</text>
<text x="83.7" y="51.5">R0402</text>
<text x="180.2" y="107.4">LED3</text>
<text x="170.1" y="111.2">R10</text>
<text x="170.1" y="118">R0402</text>
<text x="190.4" y="118.8">LED0603-RD_RED</text>
<text x="170.1" y="127.7">R11</text>
<text x="170.1" y="134.5">R0402</text>
<text x="170.1" y="142.9">R12</text>
<text x="170.1" y="149.7">R0402</text>
<text x="90" y="151.8">D32</text>
</g>
<g font-size="1.2" fill="#008484">
<text x="58" y="159.4">6</text>
<text x="58.3" y="162">7</text>
<text x="67.8" y="159.4">5</text>
<text x="67.8" y="162">4</text>
<text x="58.3" y="167.1">8</text>
<text x="67.8" y="167.1">3</text>
<text x="58.3" y="172.1">9</text>
<text x="67.8" y="172.1">2</text>
<text x="58" y="179.8">6</text>
<text x="58.3" y="174.7">10</text>
<text x="67.8" y="174.7">1</text>
<text x="67.8" y="179.8">5</text>
<text x="58.3" y="182.3">7</text>
<text x="67.8" y="182.3">4</text>
<text x="58.3" y="187.4">8</text>
<text x="67.8" y="187.4">3</text>
<text x="58.3" y="192.5">9</text>
<text x="58.3" y="195">10</text>
<text x="67.8" y="192.5">2</text>
<text x="67.8" y="195">1</text>
</g>
</svg>
